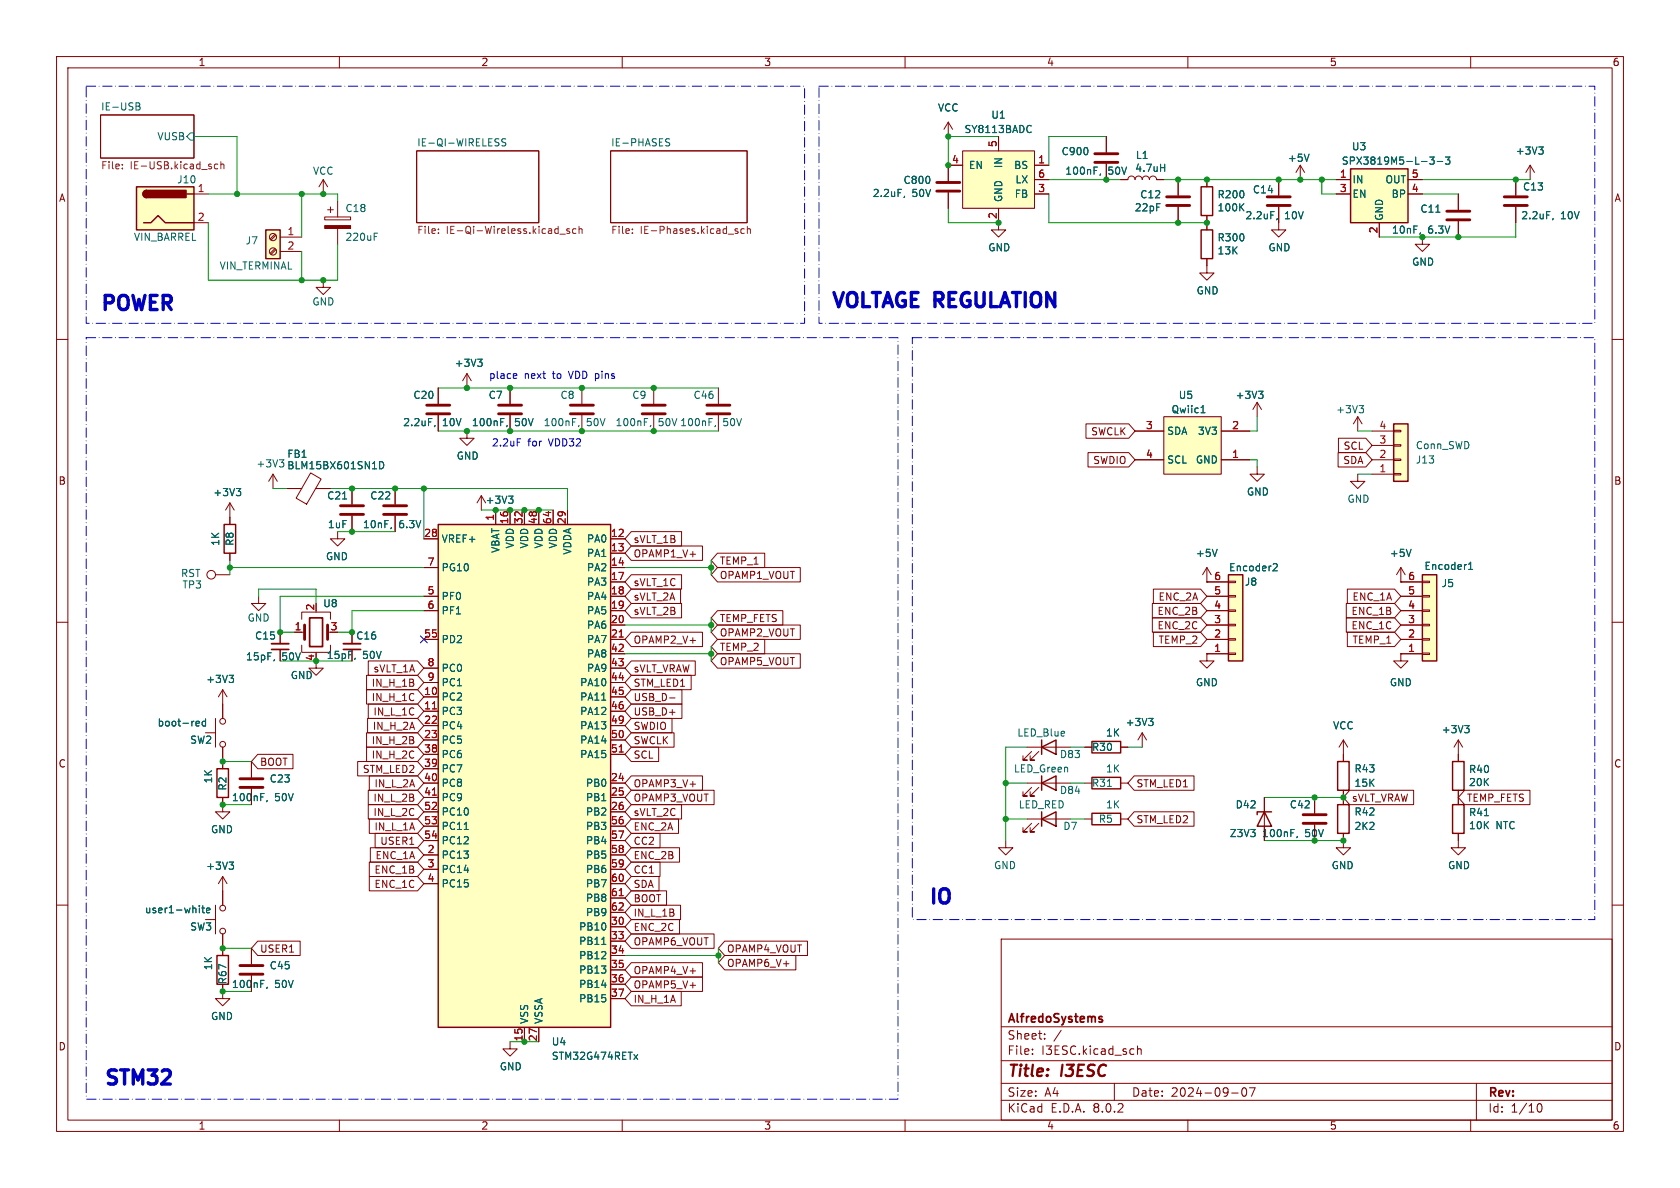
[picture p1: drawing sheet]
<svg xmlns="http://www.w3.org/2000/svg" width="297mm" height="210mm" viewBox="0 0 297 210" stroke-linecap="round" stroke-linejoin="round" font-family="sans-serif">
<g fill="none" stroke="#840000" stroke-width=".18">
<path d="M10 10h277v190h-277zM12 12h273v186h-273zM60 10v2M110 10v2M160 10v2M210 10v2M260 10v2M17.8 20.3h16.5v7.6h-16.5zM73.7 26.7h21.5v12.7h-21.5zM107.9 26.7h24.2v12.7h-24.2zM167.6 29.2v2.8M167.6 34v2.8"/>
<path d="M176.5 39.4v1.2h1.3l-1.3 1.3-1.2-1.3h1.2M195.6 24.1v2.8M195.6 29v2.8M198.1 31.8h1.3a.64 .64 0 0 1 .6-.7 .64 .64 0 0 1 .7 .7 .64 .64 0 0 1 .6-.7 .64 .64 0 0 1 .6 .7 .64 .64 0 0 1 .7-.7 .64 .64 0 0 1 .6 .7 .64 .64 0 0 1 .6-.7 .64 .64 0 0 1 .7 .7h1.2M213.4 31.8v1.2M213.4 38.1v2.5M226.1 36.6v4h1.2l-1.2 1.3-1.3-1.3h1.3M226.1 31.8v2.7M257.8 34.3v2.8M257.8 39.1v2.8M10 60h2M213.4 45.7v2.6h1.2l-1.2 1.2-1.3-1.2h1.3"/>
<path d="M251.5 41.9v1.3h1.2l-1.2 1.3-1.3-1.3h1.3M285 60h2M77.5 68.6v2.8M77.5 73.4v2.8M82.5 76.2v1.3h1.3l-1.3 1.2-1.2-1.2h1.2M90.2 68.6v2.8M90.2 73.4v2.8M102.9 68.6v2.8M102.9 73.4v2.8M115.6 68.6v2.8M115.6 73.4v2.8M127 68.6v2.8"/>
<path d="M127 73.4v2.8M40.6 88.9v3.8M40.6 97.8v1.3M40.6 88.9l.8 1.3M40.6 88.9l-.7 1.3M48.3 83.8l.7 1.3M48.3 83.8v2.6M48.3 83.8l-.8 1.3M50.8 86.4h2.5M54.9 83.6l1.9 1.1-2.6 4.4-1.9-1zM55.8 86.4h2.6M59.7 94v1.3h-1.3l1.3 1.2 1.3-1.2h-1.3"/>
<path d="M62.2 86.4v2.8M62.2 91.2v2.8M69.8 86.4v2.8M69.8 91.2v2.8M85.1 87.6l-.8 1.3M85.1 87.6v2.6M85.1 87.6l.8 1.3M10 110h2M38.1 101.6h2.5M45.7 105.4v1.3h-1.3l1.3 1.3 1.3-1.3h-1.3M49.5 111.8v2M49.5 114.8v2"/>
<path d="M52.1 111.8h1.7M53.3 114v1.3h5.1v-1.3M53.3 109.5v-1.3h5.1v1.3M55.9 116.8v1.3h1.2l-1.2 1.3-1.3-1.3h1.3M55.9 115.3v.3M62.2 111.8v2M285 110h2M39.4 121.9l.7 1.3M39.4 121.9v2.6M39.4 121.9l-.8 1.3M44.4 134.6v2.8M44.4 139.4v2.8"/>
<path d="M10 160h2M177.8 148.6v1.3h-1.3l1.3 1.2 1.3-1.2h-1.3M285 160h2M177 166h108v32h-108zM60 198v2M110 198v2M160 198v2M177 194.5h108M177 191.5h108M177 187.5h108M177 181.5h108M182.5 186.3v.1"/>
<path d="M182.5 185.5v.1M184.7 183.6v.1M184.7 182.8v.1M187.6 182.1l-1.3 2M197 191.5v3M201.1 184.9v1.5M201.1 185.5l.2-.1 .4 .1v.9M210 198v2M217.7 193.2h1.2M219.7 192.4l.2-.1a.81 .81 0 0 1 .6 .6 .81 .81 0 0 1-.3 .8l-.2 .1a.81 .81 0 0 1-.3-1.4zM220.9 192.3h1l-.7 1.5M260 198v2"/>
<path d="M261 191.5v6.5M271.7 195.7l.2-.5 .2-.1a.8 .8 0 0 1 .5 .7 .8 .8 0 0 1-.5 .8l-.2-.1-.2-.5"/>
<circle cx="37.3" cy="101.6" r=".76"/>
</g>
<path d="M48 114.8h3.1M54.7 109.2h2.3v5.1h-2.3zM60.7 114.8h3.1M194.5 179.7l.3 .1M194.5 180.2l.3 .1 .1 .2-.2 .2h-.3" fill="none" stroke="#840000" stroke-width=".3"/>
<g fill="none" stroke="#006464" stroke-width=".18">
<path d="M24 18.2l.7 .1v.2l-.2 .3M24 18.8h.5M24.5 18.8l.3 .2-.1 .3-.7 .1M33.7 23.5h.6v1.3h-.6l-.7-.7zM88 25.2l.2 .2-.2 .4M88 24.5l.2 .1M89.4 24.6l-.5-.1-.1 .1v.4l.5 .3 .1 .3-.2 .2-.5-.1M117.9 25.1l.4 .2 .1 .3-.3 .2h-.3M117.9 24.5l.5 .1M159.9 34.7l-.1 .2M194.6 30.7l-.2 .3M205.2 29.6h.7"/>
<path d="M205.9 29v1.3M219.4 36.6l.5 .7M219.9 36l-.7 .7M225.8 38.6l-.1 .3M253.8 37.5h.8M251.1 41.2l-.1 .2M76.9 75.2l-.1 .2M89.7 75.2l-.2 .2M102.4 75.2l-.2 .2M115.1 75.2l-.2 .2M126.5 75.2l-.1 .2M41.8 86.4h.8l-.5 .4"/>
<path d="M42.3 86.8l.3 .3v.3l-.3 .2M49.4 81.3h.8l-.4 .5M49.9 81.8l.3 .2v.3l-.3 .2M60.6 88.2h.7M67.1 81.6a.64 .64 0 0 1 .7 .6 .64 .64 0 0 1-.7 .7zM69.2 93.2l-.1 .3M89.9 87.7h.8l-.4 .5M90.4 88.2l.3 .2v.3l-.3 .3M40.5 119.4h.8l-.4 .5M41 119.9l.3 .2v.3l-.3 .2M48.5 116.6l-.1 .2M62.8 116.3l-.1 .3"/>
<path d="M47.2 141.5l-.1 .2"/>
</g>
<g fill="none" stroke="#725600" stroke-width=".18">
<path d="M21.6 29.7v.1M21.6 29.1v.1M38.5 29.1l-.4-.1-.2 .2 .1 .6h.5M39 29.1l.2-.1 .3 .1 .1 .7M39 28.6v1.2M77.5 41.2v.1M77.5 40.5v.1M99 41.4h.9M100.7 40.5l-.3-.1-.2 .2v.2l.5 .1v.3h-.5M101.8 40.5l-.3-.1-.3 .3 .1 .5h.5M102.4 40.6l.1-.2 .3 .1 .1 .8M102.4 40v1.3"/>
<path d="M111.8 41.2v.1M111.8 40.5v.1M130.1 40.9h.3l.1 .2-.2 .2h-.2M130.1 40.4l.3 .1M131.6 40.5l-.4-.1-.2 .3 .1 .5h.5M132.1 40.6l.2-.2 .3 .1 .1 .8M132.1 40v1.3"/>
</g>
<g fill="none" stroke="#840000" stroke-width=".51">
<path d="M165.6 32.3h4.1M165.6 33.8h4.1M193.5 27.2h4.1M193.5 28.7h4.1M224 34.8h4.1M224 36.3h4.1M255.8 37.3h4M255.8 38.9h4M75.4 73.2h4.1M75.4 71.6h4.1M88.1 73.2h4.1M88.1 71.6h4.1"/>
<path d="M100.8 73.2h4.1M100.8 71.6h4.1M113.5 73.2h4.1M113.5 71.6h4.1M125 73.2h4M125 71.6h4M60.2 90.9h4.1M60.2 89.4h4.1M67.8 90.9h4.1M67.8 89.4h4.1M53.8 110.5v2.5M57.9 110.5v2.5"/>
<path d="M42.4 139.2h4.1M42.4 137.7h4.1"/>
</g>
<path d="M212.3 33h2.1v5.1h-2.1zM212.3 40.6h2.1v5.1h-2.1zM39.6 92.7h2.1v5.1h-2.1z" fill="none" stroke="#840000" stroke-width=".25"/>
<path d="M48 113.8h3.1M60.7 113.8h3.1" fill="none" stroke="#840000" stroke-width=".33"/>
<path d="M251.5 101.6h2.5v15.2h-2.5z" fill="#ffffc2"/>
<g fill="none" stroke="#840000" stroke-width=".18">
<path d="M240 83.8v1.3h1.3l-1.3 1.3-1.2-1.3h1.2M247.6 102.9h.1M247.6 115.6h3.9M247.6 113h3.9M247.6 110.5h3.9M247.6 108h3.9M247.6 105.4h3.9M247.6 102.9h3.9M247.6 100.3l-.7 1.3M247.6 100.3v2.6M247.6 100.3l.8 1.3M251.5 102.7h1.2v.3h-1.2z"/>
<path d="M251.5 105.3h1.2v.2h-1.2zM251.5 107.8h1.2v.3h-1.2zM251.5 110.4h1.2v.2h-1.2zM251.5 112.9h1.2v.3h-1.2zM251.5 115.4h1.2v.3h-1.2z"/>
</g>
<path d="M251.5 101.6h2.5v15.2h-2.5z" fill="none" stroke="#840000" stroke-width=".25"/>
<path d="M249.5 97.1l-.5 1.3M259.6 99.7l.4-.3v1.3M259.6 100.7h.8" fill="none" stroke="#006464" stroke-width=".18"/>
<path d="M246.4 74.9h2.5v10.2h-2.5z" fill="#ffffc2"/>
<g fill="none" stroke="#840000" stroke-width=".18">
<path d="M222.2 71.1l-.7 1.3M222.2 71.1v2.6M222.2 71.1l.8 1.3M240 73.7l-.7 1.2M240 73.7v2.5M240 73.7l.8 1.2M242.6 78.7h3.8M242.6 76.2h3.8M246.4 76.1h1.2v.2h-1.2zM246.4 78.6h1.2v.3h-1.2zM222.2 82.6v1.2h1.3l-1.3 1.3-1.2-1.3h1.2M242.6 83.8h3.8"/>
<path d="M242.6 81.3h3.8M246.4 81.2h1.2v.2h-1.2zM246.4 83.7h1.2v.2h-1.2zM213.4 102.9h.1M213.4 100.3l-.8 1.3M213.4 100.3v2.6M213.4 100.3l.7 1.3"/>
</g>
<path d="M246.4 74.9h2.5v10.2h-2.5z" fill="none" stroke="#840000" stroke-width=".25"/>
<path d="M222.5 69.2h.8l-.4 .4M223 69.6l.3 .3v.3l-.3 .2M240.3 71.7h.8l-.5 .5M240.8 72.2l.3 .2v.3l-.3 .3M215.2 97.1l-.4 1.3" fill="none" stroke="#006464" stroke-width=".18"/>
<path d="M217.2 101.6h2.5v15.2h-2.5z" fill="#ffffc2"/>
<g fill="none" stroke="#840000" stroke-width=".18">
<path d="M208.3 31.8v2.7M208.3 36.6v2.8M213.4 115.6h3.8M213.4 113h3.8M213.4 110.5h3.8M213.4 108h3.8M213.4 105.4h3.8M213.4 102.9h3.8M217.2 102.7h1.2v.3h-1.2zM217.2 105.3h1.2v.2h-1.2zM217.2 107.8h1.2v.3h-1.2zM217.2 110.4h1.2v.2h-1.2z"/>
<path d="M217.2 112.9h1.2v.3h-1.2zM217.2 115.4h1.2v.3h-1.2z"/>
</g>
<path d="M217.2 101.6h2.5v15.2h-2.5z" fill="none" stroke="#840000" stroke-width=".25"/>
<path d="M225.3 99.6l.4 .1 .1 .3-.8 .9h.8" fill="none" stroke="#006464" stroke-width=".18"/>
<path d="M206.2 34.8h4.1M206.2 36.3h4.1" fill="none" stroke="#840000" stroke-width=".51"/>
<path d="M170.2 26.7h12.7v10.1h-12.7z" fill="#ffffc2"/>
<g fill="none" stroke="#840000" stroke-width=".18">
<path d="M167.6 29.2h2.6M167.6 21.6l-.7 1.3M167.6 21.6v2.5M167.6 21.6l.8 1.3M170.2 26.7h12.7v10.1h-12.7zM176.5 24.1v2.6M176.5 36.8v2.6M182.9 29.2h2.5M182.9 34.3h2.5M182.9 31.8h2.5M229.9 29.2l-.8 1.3M229.9 29.2v2.6"/>
<path d="M229.9 29.2l.7 1.3M268 31.8v2.7M268 36.6v2.8"/>
</g>
<path d="M182.1 22.2l.2 .1M182.3 23.3l-.2 .1M231.4 27.2l-.4 1.3M274.6 38.6l-.2 .3" fill="none" stroke="#006464" stroke-width=".18"/>
<path d="M265.9 34.8h4.1M265.9 36.3h4.1" fill="none" stroke="#840000" stroke-width=".51"/>
<path d="M238.8 29.8h10.1v9.6h-10.1z" fill="#ffffc2"/>
<g fill="none" stroke="#840000" stroke-width=".25">
<path d="M238.8 29.8h10.1v9.6h-10.1zM184.1 138.4l2.6-1.2v2.5zM184.1 132.1l2.6-1.3v2.6zM184.1 130.8v2.6M184.1 137.2v2.5M193 137.4h5.1v2h-5.1zM193 131.1h5.1v2h-5.1zM256.8 134.6h2v5.1h-2zM193 143.8h5.1v2h-5.1zM223.5 143.5l1.3 2.6h-2.6zM224.8 143.5h-2.6v.5M236.5 142.2h2v5.1h-2z"/>
<path d="M256.8 142.2h2v5.1h-2z"/>
</g>
<g fill="none" stroke="#840000" stroke-width=".18">
<path d="M236.2 31.8h2.6M236.2 34.3h2.6M243.8 39.4v2.5M248.9 31.8h2.6M248.9 34.3h2.6M270.5 29.2l-.8 1.3M270.5 29.2v2.6M270.5 29.2l.8 1.3M181.6 138.4h7.6M181.6 132.1h7.6M182.4 139.2l-1.6 1.5h.8h-.8v-.7M182.4 132.8l-1.6 1.6h.8h-.8v-.8"/>
<path d="M183.6 139.2l-1.5 1.5h.8h-.8v-.7M183.6 132.8l-1.5 1.6h.8h-.8v-.8M191.8 138.4h1.2M191.8 132.1h1.2M198.1 138.4h1.3M198.1 132.1h1.3M257.8 133.4v1.2M257.8 139.7v2.5M191.8 144.8h1.2M198.1 144.8h1.3M223.5 141v7.6M232.4 141v2.8"/>
<path d="M232.4 145.8v2.8M237.5 141v1.2M237.5 147.3v1.3M257.8 147.3v1.3"/>
</g>
<path d="M252.8 27.8h.7l-.4 .4 .4 .2v.5l-.2 .1-.5-.1M254.1 28.5h1M255.5 27.8h.8l-.4 .4 .4 .2v.5l-.2 .1-.6-.1M272 26h.8l-.4 .5M272.6 26.5l.2 .2v.3l-.2 .2M195.8 139h.7M229.4 147.8l-.2 .3M262.4 144.2h.7" fill="none" stroke="#006464" stroke-width=".18"/>
<path d="M230.4 145.5h4M230.4 144h4" fill="none" stroke="#840000" stroke-width=".51"/>
<path d="M205.7 73.7h10.2v10.1h-10.2z" fill="#ffffc2"/>
<path d="M200.7 76.2h5M205.7 73.7h10.2v10.1h-10.2zM215.9 76.2h5.1M200.7 81.3h5M215.9 81.3h5.1" fill="none" stroke="#840000" stroke-width=".18"/>
<path d="M212.3 73h.7M212.6 71.9l.1-.2v1.3" fill="none" stroke="#006464" stroke-width=".18"/>
<path d="M24.1 33h10.2v7.6h-10.2z" fill="#ffffc2"/>
<path d="M24.1 33h10.2v7.6h-10.2zM25.4 39.4h1.3l1.2-1.3 1.3 1.3h5.1M25.9 33.7a.64 .64 0 0 0-.6 .6 .64 .64 0 0 0 .6 .6M33 34.3h1.3" fill="none" stroke="#840000" stroke-width=".25"/>
<g fill="#840000" stroke="#840000" stroke-width=".25">
<path d="M25.5 33.8l.4-.1v1.2a.63 .63 0 0 1-.6-.4 .63 .63 0 0 1 .2-.7z"/>
<path d="M25.9 33.7h7v1.2h-7z"/>
</g>
<path d="M34.3 34.3h2.5M34.3 39.4h2.5M213.4 115.6v1.2h1.2l-1.2 1.3-1.3-1.3h1.3M213.4 115.6h.1" fill="none" stroke="#840000" stroke-width=".18"/>
<path d="M47 40.6h2.5v5.1h-2.5z" fill="#ffffc2"/>
<path d="M47 40.6h2.5v5.1h-2.5zM184.1 144.8l2.6-1.3v2.6zM184.1 143.5v2.6M38.4 168.9h2v5.1h-2z" fill="none" stroke="#840000" stroke-width=".25"/>
<g fill="none" stroke="#840000" stroke-width=".18">
<path d="M57.1 31.8l-.7 1.2M57.1 31.8v2.5M57.1 31.8l.8 1.2M57.4 38.4h4.6v.5h-4.6zM57.9 37.1h1M58.4 36.6v1M59.7 35.6v2.8M48.6 43.9l-.8 .9M48.6 41.4l-.8 .8M48.8 44.1l-.9 .9M48.8 41.6l-.9 .8M49.5 41.9h3.8"/>
<path d="M49.5 44.5h3.8M57.1 49.5v1.3h-1.2l1.2 1.3 1.3-1.3h-1.3M59.7 40.4v2.8M247.6 115.6v1.2h1.3l-1.3 1.3-1.2-1.3h1.2M247.6 115.6h.1M36.3 129.5h1.8M38.1 127v5.1M39.4 124.5v2.5M39.4 132.1v2.5M201.9 129.5l.8 1.3M201.9 129.5v2.6M201.9 129.5l-.7 1.3"/>
<path d="M237.5 130.8l-.8 1.3M237.5 130.8v2.6M237.5 130.8l.8 1.3M257.8 130.8l.8 1.3M257.8 130.8v2.6M257.8 130.8l-.8 1.3M181.6 144.8h7.6M182.4 145.5l-1.6 1.6h.8h-.8v-.8M183.6 145.5l-1.5 1.6h.8h-.8v-.8M237.5 148.6v1.3h-1.3l1.3 1.2 1.3-1.2h-1.3M257.8 148.6v1.3h1.3l-1.3 1.2-1.3-1.2h1.3M39.4 174v2.5h-1.3l1.3 1.3 1.2-1.3h-1.2"/>
<path d="M39.4 167.6v1.3M44.4 167.6v2.8M44.4 172.5v2.8M90.2 184.2v1.2h1.2l-1.2 1.3-1.3-1.3h1.3"/>
<circle cx="48.3" cy="41.9" r=".63"/>
<circle cx="48.3" cy="44.4" r=".63"/>
<circle cx="39.4" cy="127.5" r=".51"/>
<circle cx="39.4" cy="131.6" r=".51"/>
</g>
<path d="M57.4 39.9h4.6v.5h-4.6z" fill="#840000" stroke="#840000" stroke-width=".18"/>
<path d="M66.2 41.8h.4M66.2 41.2h.6M34.8 127.5l.4 .1 .1 .2-.7 .1M35.2 128.3h-.4M36.3 127.6l-.3-.1-.3 .2 .2 .6h.4M36.3 127.1v1.2M203.1 127h.7l-.4 .5M203.6 127.5l.2 .2v.3l-.2 .3M258.9 128.3h.8l-.4 .4M259.5 128.7l.2 .3v.3l-.2 .2M47.2 174.5l-.1 .3" fill="none" stroke="#006464" stroke-width=".18"/>
<path d="M42.4 172.2h4.1M42.4 170.7h4.1" fill="none" stroke="#840000" stroke-width=".51"/>
<path d="M77.5 92.7h30.4v88.9h-30.4z" fill="#ffffc2"/>
<path d="M77.5 92.7h30.4v88.9h-30.4zM38.4 135.9h2v5.1h-2zM236.5 134.6h2v5.1h-2z" fill="none" stroke="#840000" stroke-width=".25"/>
<g fill="none" stroke="#840000" stroke-width=".18">
<path d="M167.6 34v2.8M170.2 29.2h-2.6v2.8M176.5 24.1v2.6M176.5 36.8v2.6M182.9 31.8h2.5M182.9 29.2h2.5M182.9 34.3h2.5M195.6 24.1v2.8M195.6 29v2.8M198.1 31.8h1.3M204.5 31.8h1.2M208.3 31.8v2.7"/>
<path d="M208.3 36.6v2.8M213.4 31.8v1.2M213.4 38.1v2.5M226.1 31.8v2.7M226.1 36.6v2.8M236.2 31.8h2.6M236.2 34.3h2.6M243.8 39.4v2.5M248.9 31.8h2.6M248.9 34.3h2.6M257.8 34.3v2.8M257.8 39.1v2.8"/>
<path d="M268 31.8v2.7M268 36.6v2.8M213.4 45.7v1.3M77.5 68.6v2.8M77.5 73.4v2.8M82.5 66l-.7 1.3M82.5 66v2.6M82.5 66l.8 1.3M90.2 68.6v2.8M90.2 73.4v2.8M192 74.9h7.5l1.2 1.3-1.2 1.3h-7.5zM200.7 76.2h5"/>
<path d="M215.9 76.2h5.1M236.6 77.5h4.9l1.1 1.2-1.1 1.3h-4.9zM40.6 91.4v1.3M40.6 97.8v1.3M50.8 86.4h2.5M55.9 86.4h2.5M62.2 86.4v2.8M62.2 91.2v2.8M69.8 86.4v2.8M69.8 91.2v2.8M74.9 95.3h2.6M87.6 90.2v2.5"/>
<path d="M90.2 90.2v2.5M92.7 90.2v2.5M95.2 90.2v2.5M97.8 90.2v2.5M100.3 90.2v2.5M107.9 95.3h2.6M107.9 97.8h2.6M111.6 96.5h12.6v2.6h-12.6l-1.1-1.3zM111.6 94h8.9v2.5h-8.9l-1.1-1.2zM126.8 97.8h8.4v2.5h-8.4l-1.1-1.2zM192.3 80h7.2l1.2 1.3-1.2 1.3h-7.2zM200.7 81.3h5"/>
<path d="M215.9 81.3h5.1M236.6 80h4.9l1.1 1.3-1.1 1.3h-4.9zM49.5 111.8v2M49.5 114.8v2M52.1 111.8h1.2M62.2 111.8v2M64.8 119.4h9l1.1 1.3-1.1 1.2h-9zM65.1 116.8h8.7l1.1 1.3-1.1 1.3h-8.7zM74.9 100.3h2.6M74.9 105.4h2.6M74.9 108h2.6M74.9 113h2.6"/>
<path d="M74.9 118.1h2.6M107.9 100.3h2.6M107.9 102.9h2.6M107.9 105.4h2.6M107.9 108h2.6M107.9 110.5h2.6M107.9 113h2.6M107.9 115.6h2.6M107.9 118.1h2.6M111.6 104.1h8.7v2.6h-8.7l-1.1-1.3zM111.6 119.4h10.6v2.5h-10.6l-1.1-1.2zM111.6 116.8h11.3v2.6h-11.3l-1.1-1.3z"/>
<path d="M111.6 111.8h12.6v2.5h-12.6l-1.1-1.3zM111.6 106.7h8.9v2.5h-8.9l-1.1-1.2zM111.6 101.6h8.9v2.5h-8.9l-1.1-1.2zM126.8 107.9h11.6v2.6h-11.6l-1.1-1.3zM126.8 110.5h14.7v2.5h-14.7l-1.1-1.2zM126.8 113h8.4v2.6h-8.4l-1.1-1.3zM126.8 100.3h14.7v2.6h-14.7l-1.1-1.3zM126.8 115.6h14.7v2.5h-14.7l-1.1-1.3zM203.7 106.7h8.5l1.2 1.3-1.2 1.2h-8.5zM203.7 109.2h8.5l1.2 1.3-1.2 1.3h-8.5zM203.9 104.1h8.3l1.2 1.3-1.2 1.3h-8.3zM203.9 111.8h8.3l1.2 1.2-1.2 1.3h-8.3z"/>
<path d="M213.4 102.9h.1M213.4 115.6h.1M213.4 102.9h3.8M213.4 105.4h3.8M213.4 108h3.8M213.4 110.5h3.8M213.4 113h3.8M213.4 115.6h3.8M238 109.2h8.5l1.1 1.3-1.1 1.3h-8.5zM238 106.7h8.5l1.1 1.3-1.1 1.2h-8.5zM238.2 104.1h8.3l1.1 1.3-1.1 1.3h-8.3zM238.2 111.8h8.3l1.1 1.2-1.1 1.3h-8.3z"/>
<path d="M247.6 102.9h.1M247.6 115.6h.1M247.6 102.9h3.9M247.6 105.4h3.9M247.6 108h3.9M247.6 110.5h3.9M247.6 113h3.9M247.6 115.6h3.9M39.4 124.5v2.5M39.4 132.1v3.8M44.4 134.6v2.8M44.4 139.4v2.8"/>
<path d="M45.6 133.3h6.2v2.6h-6.2l-1.2-1.3zM63.2 134.6h10.6l1.1 1.3-1.1 1.3h-10.6zM64.8 132.1h9l1.1 1.3-1.1 1.2h-9zM64.8 129.5h9l1.1 1.3-1.1 1.3h-9zM64.8 121.9h9l1.1 1.3-1.1 1.3h-9zM65 127h8.8l1.1 1.3-1.1 1.2h-8.8zM65.1 139.7h8.7l1.1 1.3-1.1 1.2h-8.7zM65.1 124.5h8.7l1.1 1.2-1.1 1.3h-8.7zM65.3 137.2h8.5l1.1 1.2-1.1 1.3h-8.5zM74.9 123.2h2.6M74.9 125.7h2.6M74.9 128.3h2.6"/>
<path d="M74.9 130.8h2.6M74.9 138.4h2.6M74.9 133.4h2.6M74.9 135.9h2.6M74.9 120.7h2.6M107.9 123.2h2.6M107.9 125.7h2.6M107.9 128.3h2.6M107.9 130.8h2.6M107.9 138.4h2.6M107.9 133.4h2.6M107.9 120.7h2.6"/>
<path d="M111.6 137.2h12.6v2.5h-12.6l-1.1-1.3zM111.6 139.7h14.6v2.5h-14.6l-1.1-1.2zM111.6 129.5h7.6v2.6h-7.6l-1.1-1.3zM111.6 127h7.2v2.5h-7.2l-1.1-1.2zM111.6 121.9h9v2.6h-9l-1.1-1.3zM111.6 124.5h9v2.5h-9l-1.1-1.3zM111.6 132.1h4.8v2.5h-4.8l-1.1-1.2zM118.4 123.4h.9M191.8 132.1h1.2M198.1 132.1h1.3M200.5 137.2h10.6v2.5h-10.6l-1.1-1.3zM237.5 133.4v1.2"/>
<path d="M237.5 139.7v2.5M238.6 139.7h11.3v2.5h-11.3l-1.1-1.2zM257.8 133.4v1.2M257.8 139.7v2.5M258.9 139.7h11.6v2.5h-11.6l-1.1-1.2zM39.4 141v2.5h-1.3l1.3 1.3 1.2-1.3h-1.2M39.4 154.9v5.1M39.4 154.9l.7 1.3M39.4 154.9l-.8 1.3M65.1 142.2h8.7l1.1 1.3-1.1 1.3h-8.7zM65.3 144.8h8.5l1.1 1.3-1.1 1.2h-8.5zM65.3 154.9h8.5l1.1 1.3-1.1 1.3h-8.5z"/>
<path d="M65.3 152.4h8.5l1.1 1.3-1.1 1.2h-8.5zM65.5 149.9h8.3l1.1 1.2-1.1 1.3h-8.3zM66.3 147.3h7.5l1.1 1.3-1.1 1.3h-7.5zM74.9 151.1h2.6M74.9 141h2.6M74.9 143.5h2.6M74.9 153.7h2.6M74.9 156.2h2.6M74.9 146.1h2.6M74.9 148.6h2.6M107.9 151.1h2.6M107.9 141h2.6"/>
<path d="M107.9 143.5h2.6M107.9 153.7h2.6M107.9 156.2h2.6M107.9 146.1h2.6M107.9 148.6h2.6M107.9 158.8h2.6M111.6 142.2h8.9v2.6h-8.9l-1.1-1.3zM111.6 149.9h8.5v2.5h-8.5l-1.1-1.3zM111.6 144.8h8.4v2.5h-8.4l-1.1-1.2zM111.6 147.3h5.1v2.6h-5.1l-1.1-1.3zM111.6 157.5h6.2v2.5h-6.2l-1.1-1.2zM111.6 152.4h5.1v2.5h-5.1l-1.1-1.2z"/>
<path d="M111.6 154.9h4.9v2.6h-4.9l-1.1-1.3zM200.5 143.5h10.6v2.6h-10.6l-1.1-1.3zM223.5 141v2.5M223.5 146.1v2.5M232.4 141v2.8M232.4 145.8v2.8M237.5 147.3v1.3M257.8 147.3v1.3M36.3 162.6h1.8M38.1 160v5.1M39.4 165.1v3.8M39.4 174v1.3"/>
<path d="M44.4 167.6v2.8M44.4 172.5v2.8M45.6 166.4h7.5v2.5h-7.5l-1.2-1.3zM107.9 163.8h2.6M107.9 166.4h2.6M107.9 168.9h2.6M107.9 171.5h2.6M107.9 174h2.6M107.9 176.5h2.6M107.9 161.3h2.6M111.6 160h8.7v2.6h-8.7l-1.1-1.3zM111.6 170.2h12.6v2.5h-12.6l-1.1-1.2z"/>
<path d="M111.6 175.3h8.8v2.5h-8.8l-1.1-1.3zM111.6 172.7h12.6v2.6h-12.6l-1.1-1.3zM111.6 165.1h14.6v2.5h-14.6l-1.1-1.2zM111.6 162.6h8.5v2.5h-8.5l-1.1-1.3zM128.1 166.4h14.7v2.5h-14.7l-1.1-1.3zM128.1 168.9h12.6v2.6h-12.6l-1.1-1.3zM92.7 181.6v2.6M95.2 181.6v2.6"/>
<circle cx="39.4" cy="164.6" r=".51"/>
<circle cx="39.4" cy="160.5" r=".51"/>
</g>
<path d="M109.5 112.6h.7M76.4 125.3h.8M109.5 132.9h.7M76.4 140.6h.8M109.5 158.3h.7" fill="none" stroke="#a90000" stroke-width=".18"/>
<g fill="none" stroke="#006464" stroke-width=".18">
<path d="M159.9 34.7l-.1 .2M182.1 22.2l.2 .1M182.3 23.3l-.2 .1M194.6 30.7l-.2 .3M205.2 29.6h.7M205.9 29v1.3M219.4 36.6l.5 .7M219.9 36l-.7 .7M225.8 38.6l-.1 .3M231.4 27.2l-.4 1.3M252.8 27.8h.7l-.4 .4 .4 .2v.5l-.2 .1-.5-.1M253.8 37.5h.8"/>
<path d="M254.1 28.5h1M255.5 27.8h.8l-.4 .4 .4 .2v.5l-.2 .1-.6-.1M272 26h.8l-.4 .5M272.6 26.5l.2 .2v.3l-.2 .2M274.6 38.6l-.2 .3M251.1 41.2l-.1 .2M76.9 75.2l-.1 .2M84.4 63.5h.8l-.4 .5M85 64l.2 .2v.3l-.2 .3M89.7 75.2l-.2 .2M212.3 73h.7M212.6 71.9l.1-.2v1.3"/>
<path d="M222.5 69.2h.8l-.4 .4M223 69.6l.3 .3v.3l-.3 .2M41.8 86.4h.8l-.5 .4M42.3 86.8l.3 .3v.3l-.3 .2M60.6 88.2h.7M67.1 81.6a.64 .64 0 0 1 .7 .6 .64 .64 0 0 1-.7 .7zM69.2 93.2l-.1 .3M89.9 87.7h.8l-.4 .5M90.4 88.2l.3 .2v.3l-.3 .3M215.2 97.1l-.4 1.3M225.3 99.6l.4 .1 .1 .3-.8 .9h.8M249.5 97.1l-.5 1.3"/>
<path d="M259.6 99.7l.4-.3v1.3M40.5 119.4h.8l-.4 .5M41 119.9l.3 .2v.3l-.3 .2M48.5 116.6l-.1 .2M62.8 116.3l-.1 .3M259.6 100.7h.8M34.8 127.5l.4 .1 .1 .2-.7 .1M35.2 128.3h-.4M36.3 127.6l-.3-.1-.3 .2 .2 .6h.4M36.3 127.1v1.2M106.4 123.8h.7M203.1 127h.7l-.4 .5"/>
<path d="M203.6 127.5l.2 .2v.3l-.2 .3M258.9 128.3h.8l-.4 .4M259.5 128.7l.2 .3v.3l-.2 .2M40.5 152.4h.8l-.4 .5M41 152.9l.3 .2v.3l-.3 .3M47.2 141.5l-.1 .2M82.1 146.6h.7M229.4 147.8l-.2 .3M262.4 144.2h.7M35.2 160.1v.1M35.2 160.5v.9M35.7 160.5h.5"/>
<path d="M35.9 160.1v1.1l.3 .2M36.5 160.9l.6-.1v-.2l-.4-.1-.2 .2 .1 .6h.5M47.2 174.5l-.1 .3M106.4 166.9h.7M112.1 186.4l.6 .9M112.7 186.4l-.6 .9"/>
</g>
<path d="M90.9 66l.4 .1 .1 .3-.6 .1M91.3 66.8l-.4 .1M91.4 77.6h.6" fill="none" stroke="#0000c2" stroke-width=".18"/>
<path d="M15.2 15.2h127v42h-127zM144.8 15.2h137.1v42h-137.1zM15.2 59.7h143.5v134.6h-143.5zM161.3 59.7h120.6v102.9h-120.6z" fill="none" stroke="#0000c2" stroke-width=".18" stroke-dasharray="1.7 .6 0 .6"/>
<g fill="none" stroke="#009600" stroke-width=".18">
<path d="M34.3 24.1h7.6v10.2M36.8 34.3h22.9v1.3M36.8 39.4v10.1h22.9v-6.3M53.3 34.3v7.6M167.6 36.8v2.6h8.9M176.5 24.1h-8.9v5.1M185.4 34.3v5.1h28M185.4 31.8h12.7M195.6 24.1h-10.2v5.1M205.7 31.8h30.5M233.7 31.8v2.5h2.5M251.5 31.8h19"/>
<path d="M251.5 34.3h6.3M268 39.4v2.5h-24.2M53.3 44.5v5M77.5 76.2h49.5M77.5 68.6h49.5M222.2 73.7v2.5h-1.2M240 76.2h2.6M40.6 99.1v2.5M48.3 86.4h2.5M58.4 86.4h41.9v3.8M59.7 94h10.1M74.9 86.4v8.9"/>
<path d="M85.1 90.2h12.7M125.7 99.1v2.5M221 81.3h1.2v1.3M240 83.8h2.6M40.6 100.3h34.3M45.7 105.4v-1.3h10.2v2.6M49.5 116.8h12.7M74.9 105.4h-25.4v6.4h2.6M74.9 108h-12.7v3.8h-2.5M110.5 100.3h15.2M110.5 110.5h15.2M110.5 115.6h15.2"/>
<path d="M125.7 109.2v2.6M125.7 114.3v2.5M39.4 134.6h5M177.8 138.4h3.8M181.6 132.1h-3.8v16.5M189.2 138.4h2.6M189.2 132.1h2.6M199.4 132.1h2.5M39.4 142.2h5M177.8 144.8h3.8M189.2 144.8h2.6M223.5 141h14"/>
<path d="M223.5 148.6h14M39.4 167.6h5M39.4 175.3h5M110.5 168.9h16.5M127 167.6v2.6M90.2 184.2h5"/>
</g>
<path d="M74.3 112.4l1.2 1.2M75.5 112.4l-1.2 1.2" fill="none" stroke="#000084" stroke-width=".18"/>
<g fill="#009600" stroke="#009600" stroke-width=".18">
<circle cx="82.5" cy="68.6" r=".46"/>
<circle cx="90.2" cy="76.2" r=".46"/>
<circle cx="90.2" cy="90.2" r=".46"/>
<circle cx="90.2" cy="68.6" r=".46"/>
<circle cx="102.9" cy="68.6" r=".46"/>
<circle cx="62.2" cy="94" r=".46"/>
<circle cx="82.5" cy="76.2" r=".46"/>
<circle cx="39.4" cy="134.6" r=".46"/>
<circle cx="39.4" cy="142.2" r=".46"/>
<circle cx="49.5" cy="111.8" r=".46"/>
<circle cx="55.9" cy="116.8" r=".46"/>
<circle cx="62.2" cy="111.8" r=".46"/>
<circle cx="39.4" cy="167.6" r=".46"/>
<circle cx="39.4" cy="175.3" r=".46"/>
<circle cx="102.9" cy="76.2" r=".46"/>
<circle cx="92.7" cy="90.2" r=".46"/>
<circle cx="125.7" cy="100.3" r=".46"/>
<circle cx="95.2" cy="90.2" r=".46"/>
<circle cx="87.6" cy="90.2" r=".46"/>
<circle cx="74.9" cy="86.4" r=".46"/>
<circle cx="69.8" cy="86.4" r=".46"/>
<circle cx="62.2" cy="86.4" r=".46"/>
<circle cx="40.6" cy="100.3" r=".46"/>
<circle cx="125.7" cy="110.5" r=".46"/>
<circle cx="92.7" cy="184.2" r=".46"/>
<circle cx="127" cy="168.9" r=".46"/>
<circle cx="41.9" cy="34.3" r=".46"/>
<circle cx="53.3" cy="34.3" r=".46"/>
<circle cx="57.1" cy="34.3" r=".46"/>
<circle cx="57.1" cy="49.5" r=".46"/>
<circle cx="53.3" cy="49.5" r=".46"/>
<circle cx="125.7" cy="115.6" r=".46"/>
<circle cx="115.6" cy="76.2" r=".46"/>
<circle cx="167.6" cy="29.2" r=".46"/>
<circle cx="115.6" cy="68.6" r=".46"/>
<circle cx="176.5" cy="39.4" r=".46"/>
<circle cx="167.6" cy="24.1" r=".46"/>
<circle cx="195.6" cy="31.8" r=".46"/>
<circle cx="232.4" cy="148.6" r=".46"/>
<circle cx="232.4" cy="141" r=".46"/>
<circle cx="237.5" cy="141" r=".46"/>
<circle cx="237.5" cy="148.6" r=".46"/>
<circle cx="268" cy="31.8" r=".46"/>
<circle cx="257.8" cy="41.9" r=".46"/>
<circle cx="226.1" cy="31.8" r=".46"/>
<circle cx="251.5" cy="41.9" r=".46"/>
<circle cx="208.3" cy="39.4" r=".46"/>
<circle cx="208.3" cy="31.8" r=".46"/>
<circle cx="213.4" cy="39.4" r=".46"/>
<circle cx="213.4" cy="31.8" r=".46"/>
<circle cx="229.9" cy="31.8" r=".46"/>
<circle cx="233.7" cy="31.8" r=".46"/>
<circle cx="177.8" cy="144.8" r=".46"/>
<circle cx="177.8" cy="138.4" r=".46"/>
</g>
<g font-size="3.5" fill="#0000c2">
<text x="17.4" y="55.7">POWER</text>
<text x="146.5" y="55.2">VOLTAGE REGULATION</text>
<text x="163.8" y="160.6">IO</text>
<text x="18" y="192.7">STM32</text>
</g>
<g font-size="2.8" fill="#840000">
<text x="178" y="190.9">Title:</text>
<text x="187.7" y="190.9">I3ESC</text>
</g>
<g font-size="2.1" fill="#840000">
<text x="178" y="184">Sheet:</text>
<text x="178" y="181.2">AlfredoSystems</text>
<text x="178" y="186.7">File:</text>
<text x="184.1" y="186.7">I3ESC.kicad_sch</text>
<text x="178" y="196.9">KiCad</text>
<text x="178" y="194.1">Size:</text>
<text x="184.7" y="194.1">A4</text>
<text x="185.7" y="196.9">E.D.A.</text>
<text x="193.3" y="196.9">8.0.2</text>
<text x="200" y="194.1">Date:</text>
<text x="207" y="194.1">2024-09-07</text>
<text x="263" y="194.3">Rev:</text>
<text x="263" y="196.9">Id:</text>
<text x="267.1" y="196.9">1/10</text>
</g>
<g font-size="1.8" fill="#840000">
<text x="35" y="11.9">1</text>
<text x="85" y="11.9">2</text>
<text x="135" y="11.9">3</text>
<text x="185" y="11.9">4</text>
<text x="235" y="11.9">5</text>
<text x="285" y="11.9">6</text>
<text x="10.3" y="35.9">A</text>
<text x="285.3" y="35.9">A</text>
<text x="192.8" y="77.2">SWCLK</text>
<text x="193.2" y="82.2">SWDIO</text>
<text x="237.4" y="82.2">SDA</text>
<text x="237.4" y="79.7">SCL</text>
<text x="10.3" y="85.9">B</text>
<text x="285.3" y="85.9">B</text>
<text x="111.9" y="98.7">OPAMP1_V+</text>
<text x="111.9" y="96.2">sVLT_1B</text>
<text x="127.2" y="100">TEMP_1</text>
<text x="111.9" y="106.4">sVLT_2A</text>
<text x="111.9" y="103.8">sVLT_1C</text>
<text x="127.2" y="102.6">OPAMP1_VOUT</text>
<text x="204.7" y="106.4">ENC_2A</text>
<text x="239" y="106.4">ENC_1A</text>
<text x="111.9" y="114">OPAMP2_V+</text>
<text x="111.9" y="108.9">sVLT_2B</text>
<text x="127.2" y="110.2">TEMP_FETS</text>
<text x="127.2" y="112.7">OPAMP2_VOUT</text>
<text x="204.5" y="108.9">ENC_2B</text>
<text x="204.5" y="111.4">ENC_2C</text>
<text x="204.7" y="114">TEMP_2</text>
<text x="238.8" y="111.4">ENC_1C</text>
<text x="238.8" y="108.9">ENC_1B</text>
<text x="239" y="114">TEMP_1</text>
<text x="57.7" y="116.7">15pF,</text>
<text x="65.9" y="119.1">sVLT_1A</text>
<text x="111.9" y="119.1">sVLT_VRAW</text>
<text x="127.2" y="115.3">TEMP_2</text>
<text x="127.2" y="117.8">OPAMP5_VOUT</text>
<text x="65.6" y="121.6">IN_H_1B</text>
<text x="65.6" y="124.1">IN_H_1C</text>
<text x="111.9" y="121.6">STM_LED1</text>
<text x="111.9" y="124.1">USB_D-</text>
<text x="65.6" y="131.8">IN_H_2B</text>
<text x="65.8" y="129.2">IN_H_2A</text>
<text x="65.9" y="126.7">IN_L_1C</text>
<text x="111.9" y="131.8">SWCLK</text>
<text x="111.9" y="129.2">SWDIO</text>
<text x="111.9" y="126.7">USB_D+</text>
<text x="10.3" y="135.9">C</text>
<text x="45.9" y="135.6">BOOT</text>
<text x="64" y="136.8">STM_LED2</text>
<text x="65.6" y="134.3">IN_H_2C</text>
<text x="111.9" y="134.3">SCL</text>
<text x="285.3" y="135.9">C</text>
<text x="65.9" y="141.9">IN_L_2B</text>
<text x="66.1" y="139.4">IN_L_2A</text>
<text x="111.9" y="139.4">OPAMP3_V+</text>
<text x="111.9" y="141.9">OPAMP3_VOUT</text>
<text x="200.8" y="139.4">STM_LED1</text>
<text x="238.9" y="141.9">sVLT_VRAW</text>
<text x="259.2" y="141.9">TEMP_FETS</text>
<text x="65.9" y="144.5">IN_L_2C</text>
<text x="66.1" y="147">IN_L_1A</text>
<text x="67.1" y="149.5">USER1</text>
<text x="111.9" y="144.5">sVLT_2C</text>
<text x="111.9" y="147">ENC_2A</text>
<text x="111.9" y="149.5">CC2</text>
<text x="200.8" y="145.7">STM_LED2</text>
<text x="66.1" y="154.6">ENC_1B</text>
<text x="66.3" y="152.1">ENC_1A</text>
<text x="111.9" y="152.1">ENC_2B</text>
<text x="111.9" y="154.6">CC1</text>
<text x="66.1" y="157.2">ENC_1C</text>
<text x="111.9" y="159.7">BOOT</text>
<text x="111.9" y="157.2">SDA</text>
<text x="111.9" y="162.2">IN_L_1B</text>
<text x="111.9" y="167.3">OPAMP6_VOUT</text>
<text x="111.9" y="164.8">ENC_2C</text>
<text x="45.9" y="168.6">USER1</text>
<text x="111.9" y="172.4">OPAMP4_V+</text>
<text x="128.4" y="168.6">OPAMP4_VOUT</text>
<text x="128.4" y="171.1">OPAMP6_V+</text>
<text x="111.9" y="177.5">IN_H_1A</text>
<text x="111.9" y="174.9">OPAMP5_V+</text>
<text x="10.3" y="185.9">D</text>
<text x="285.3" y="185.9">D</text>
<text x="35" y="199.9">1</text>
<text x="85" y="199.9">2</text>
<text x="135" y="199.9">3</text>
<text x="185" y="199.9">4</text>
<text x="235" y="199.9">5</text>
<text x="285" y="199.9">6</text>
</g>
<g font-size="1.8" fill="#006464">
<text x="17.8" y="19.6">IE-USB</text>
<text x="165.7" y="19.9">VCC</text>
<text x="170.4" y="23.7">SY8113BADC</text>
<text x="175.2" y="21.2">U1</text>
<text x="27.7" y="25">VUSB</text>
<text x="73.7" y="26">IE-QI-WIRELESS</text>
<text x="107.9" y="26">IE-PHASES</text>
<text x="177.4" y="29.8" transform="rotate(-90 177.4 29.8)">IN</text>
<text x="187.6" y="27.6">C900</text>
<text x="200.7" y="28.3">L1</text>
<text x="227.6" y="28.8">+5V</text>
<text x="237.1" y="29.3">SPX3819M5-L-3-3</text>
<text x="238.9" y="26.8">U3</text>
<text x="267.9" y="27.5">+3V3</text>
<text x="31.2" y="32.6">J10</text>
<text x="55.2" y="31.1">VCC</text>
<text x="154.2" y="35">2.2uF,</text>
<text x="159.6" y="32.7">C800</text>
<text x="161.2" y="35">50V</text>
<text x="171.2" y="30.1">EN</text>
<text x="177.4" y="35.8" transform="rotate(-90 177.4 35.8)">GND</text>
<text x="179.2" y="30.1">BS</text>
<text x="179.3" y="35.2">FB</text>
<text x="179.4" y="32.6">LX</text>
<text x="188.2" y="31.1">100nF,</text>
<text x="195.9" y="31.1">50V</text>
<text x="200.6" y="30.6">4.7uH</text>
<text x="201.5" y="35.3">C12</text>
<text x="215.1" y="35.3">R200</text>
<text x="221.4" y="34.4">C14</text>
<text x="239" y="32.6">IN</text>
<text x="239" y="35.2">EN</text>
<text x="244.8" y="32.6">OUT</text>
<text x="245.9" y="35.2">BP</text>
<text x="269.1" y="33.9">C13</text>
<text x="61" y="37.7">C18</text>
<text x="200.5" y="37.6">22pF</text>
<text x="215.1" y="37.6">100K</text>
<text x="220.1" y="39">2.2uF,</text>
<text x="227.1" y="39">10V</text>
<text x="244.7" y="39.1" transform="rotate(-90 244.7 39.1)">GND</text>
<text x="246" y="41.5">10nF,</text>
<text x="251" y="37.8">C11</text>
<text x="252.4" y="41.5">6.3V</text>
<text x="268.8" y="39">2.2uF,</text>
<text x="275.9" y="39">10V</text>
<text x="23.6" y="42.8">VIN_BARREL</text>
<text x="38.7" y="47.9">VIN_TERMINAL</text>
<text x="43.3" y="43.4">J7</text>
<text x="61" y="42.8">220uF</text>
<text x="174.6" y="44.6">GND</text>
<text x="215.1" y="42.9">R300</text>
<text x="215.1" y="45.2">13K</text>
<text x="224.2" y="44.6">GND</text>
<text x="249.6" y="47.2">GND</text>
<text x="211.5" y="52.2">GND</text>
<text x="55.1" y="54.2">GND</text>
<text x="80.3" y="65">+3V3</text>
<text x="73" y="70.7">C20</text>
<text x="86.3" y="70.7">C7</text>
<text x="99" y="70.7">C8</text>
<text x="111.7" y="70.7">C9</text>
<text x="122.5" y="70.7">C46</text>
<text x="208.3" y="70.7">U5</text>
<text x="218.3" y="70.7">+3V3</text>
<text x="71.2" y="75.5">2.2uF,</text>
<text x="78.2" y="75.5">10V</text>
<text x="83.3" y="75.5">100nF,</text>
<text x="91" y="75.5">50V</text>
<text x="96" y="75.5">100nF,</text>
<text x="103.7" y="75.5">50V</text>
<text x="108.7" y="75.5">100nF,</text>
<text x="116.4" y="75.5">50V 100nF,</text>
<text x="127.8" y="75.5">50V</text>
<text x="206.2" y="77.1">SDA</text>
<text x="207" y="73.3">Qwiic1</text>
<text x="211.7" y="77.1">3V3</text>
<text x="236.1" y="73.3">+3V3</text>
<text x="45.2" y="82.8">+3V3</text>
<text x="50.7" y="83.2">BLM15BX601SN1D</text>
<text x="50.7" y="81.1">FB1</text>
<text x="80.6" y="81.5">GND</text>
<text x="206.2" y="82.1">SCL</text>
<text x="211.3" y="82.1">GND</text>
<text x="250.2" y="79.6">Conn_SWD</text>
<text x="250.2" y="82.1">J13</text>
<text x="37.6" y="87.9">+3V3</text>
<text x="57.7" y="88.5">C21</text>
<text x="65.4" y="88.5">C22</text>
<text x="85.8" y="89.3">+3V3</text>
<text x="220.3" y="87.8">GND</text>
<text x="238.1" y="89.1">GND</text>
<text x="57.9" y="93.6">1uF</text>
<text x="64.1" y="93.6">10nF,</text>
<text x="70.5" y="93.6">6.3V</text>
<text x="39" y="96.6" transform="rotate(-90 39 96.6)">1K</text>
<text x="41.5" y="96.6" transform="rotate(-90 41.5 96.6)">R8</text>
<text x="57.5" y="99.2">GND</text>
<text x="78" y="96.1">VREF+</text>
<text x="78" y="101.2">PG10</text>
<text x="88.5" y="97.8" transform="rotate(-90 88.5 97.8)">VBAT</text>
<text x="91" y="97" transform="rotate(-90 91 97)">VDD</text>
<text x="93.6" y="97" transform="rotate(-90 93.6 97)">VDD</text>
<text x="96.1" y="97" transform="rotate(-90 96.1 97)">VDD</text>
<text x="98.7" y="97" transform="rotate(-90 98.7 97)">VDD</text>
<text x="101.2" y="98.1" transform="rotate(-90 101.2 98.1)">VDDA</text>
<text x="103.7" y="96.1">PA0</text>
<text x="103.7" y="98.7">PA1</text>
<text x="103.7" y="101.2">PA2</text>
<text x="211.3" y="98.7">+5V</text>
<text x="217.2" y="101.2">Encoder2</text>
<text x="245.6" y="98.7">+5V</text>
<text x="251.7" y="100.9">Encoder1</text>
<text x="31.9" y="102.2">RST</text>
<text x="32.2" y="104.2">TP3</text>
<text x="57" y="107.5">U8</text>
<text x="78" y="106.3">PF0</text>
<text x="103.7" y="103.7">PA3</text>
<text x="103.7" y="106.3">PA4</text>
<text x="220" y="103.7">J8</text>
<text x="254.8" y="104">J5</text>
<text x="43.7" y="110.1">GND</text>
<text x="45" y="113.3">C15</text>
<text x="62.9" y="113.3">C16</text>
<text x="78" y="113.9">PD2</text>
<text x="78" y="108.8">PF1</text>
<text x="103.7" y="108.8">PA5</text>
<text x="103.7" y="111.4">PA6</text>
<text x="103.7" y="113.9">PA7</text>
<text x="43.4" y="116.9">15pF,</text>
<text x="49.8" y="116.9">50V</text>
<text x="64.1" y="116.7">50V</text>
<text x="78" y="119">PC0</text>
<text x="103.7" y="116.4">PA8</text>
<text x="103.7" y="119">PA9</text>
<text x="36.3" y="120.9">+3V3</text>
<text x="51.3" y="120.2">GND</text>
<text x="78" y="124.1">PC2</text>
<text x="78" y="121.5">PC1</text>
<text x="102.5" y="121.5">PA10</text>
<text x="102.5" y="124.1">PA11</text>
<text x="211.3" y="121.5">GND</text>
<text x="245.6" y="121.5">GND</text>
<text x="27.8" y="128.6">boot-red</text>
<text x="33.5" y="131.7">SW2</text>
<text x="78" y="126.6">PC3</text>
<text x="78" y="129.1">PC4</text>
<text x="78" y="131.7">PC5</text>
<text x="102.5" y="126.6">PA12</text>
<text x="102.5" y="129.1">PA13</text>
<text x="102.5" y="131.7">PA14</text>
<text x="179.8" y="130.4">LED_Blue</text>
<text x="195.4" y="130.4">1K</text>
<text x="198.9" y="128.5">+3V3</text>
<text x="235.6" y="129.1">VCC</text>
<text x="254.8" y="129.8">+3V3</text>
<text x="78" y="134.2">PC6</text>
<text x="78" y="136.8">PC7</text>
<text x="102.5" y="134.2">PA15</text>
<text x="179.1" y="136.8">LED_Green</text>
<text x="187.3" y="134.2">D83</text>
<text x="192.9" y="132.9">R30</text>
<text x="195.4" y="136.8">1K</text>
<text x="239.4" y="136.8">R43</text>
<text x="259.6" y="136.9">R40</text>
<text x="37.7" y="138.6" transform="rotate(-90 37.7 138.6)">1K</text>
<text x="40.2" y="139.9" transform="rotate(-90 40.2 139.9)">R2</text>
<text x="40.9" y="141.8">100nF,</text>
<text x="47.6" y="138.5">C23</text>
<text x="48.5" y="141.8">50V</text>
<text x="78" y="139.3">PC8</text>
<text x="78" y="141.8">PC9</text>
<text x="103.5" y="139.3">PB0</text>
<text x="103.5" y="141.8">PB1</text>
<text x="180" y="143.1">LED_RED</text>
<text x="187.3" y="140.6">D84</text>
<text x="192.9" y="139.3">R31</text>
<text x="195.4" y="143.1">1K</text>
<text x="218.3" y="143.1">D42</text>
<text x="227.9" y="143.1">C42</text>
<text x="239.4" y="139.3">15K</text>
<text x="259.6" y="139.2">20K</text>
<text x="37.2" y="147.5">GND</text>
<text x="78" y="144.4">PC10</text>
<text x="78" y="146.9">PC11</text>
<text x="78" y="149.5">PC12</text>
<text x="103.5" y="144.4">PB2</text>
<text x="103.5" y="146.9">PB3</text>
<text x="103.5" y="149.5">PB4</text>
<text x="187.9" y="146.9">D7</text>
<text x="194.2" y="145.6">R5</text>
<text x="217.3" y="148.2">Z3V3</text>
<text x="223" y="148.2">100nF,</text>
<text x="230.7" y="148.2">50V</text>
<text x="239.4" y="144.4">R42</text>
<text x="239.4" y="146.9">2K2</text>
<text x="259.6" y="144.5">R41</text>
<text x="259.6" y="146.8">10K</text>
<text x="264.5" y="146.8">NTC</text>
<text x="36.3" y="153.9">+3V3</text>
<text x="78" y="152">PC13</text>
<text x="78" y="154.5">PC14</text>
<text x="103.5" y="152">PB5</text>
<text x="103.5" y="154.5">PB6</text>
<text x="175.6" y="153.8">GND</text>
<text x="235.3" y="153.8">GND</text>
<text x="255.9" y="153.8">GND</text>
<text x="25.5" y="161.6">user1-white</text>
<text x="78" y="157.1">PC15</text>
<text x="103.5" y="157.1">PB7</text>
<text x="103.5" y="159.6">PB8</text>
<text x="33.5" y="164.7">SW3</text>
<text x="102.3" y="164.7">PB10</text>
<text x="102.3" y="167.2">PB11</text>
<text x="103.5" y="162.2">PB9</text>
<text x="37.7" y="171.6" transform="rotate(-90 37.7 171.6)">1K</text>
<text x="47.6" y="171.6">C45</text>
<text x="102.3" y="169.8">PB12</text>
<text x="102.3" y="172.3">PB13</text>
<text x="40.2" y="174.1" transform="rotate(-90 40.2 174.1)">R67</text>
<text x="40.9" y="174.9">100nF,</text>
<text x="48.5" y="174.9">50V</text>
<text x="102.3" y="174.9">PB14</text>
<text x="102.3" y="177.4">PB15</text>
<text x="37.2" y="180.5">GND</text>
<text x="93.6" y="181.1" transform="rotate(-90 93.6 181.1)">VSS</text>
<text x="96.1" y="181.1" transform="rotate(-90 96.1 181.1)">VSSA</text>
<text x="97.5" y="185">U4</text>
<text x="88.3" y="189.4">GND</text>
<text x="97.5" y="187.6">STM32G474RETx</text>
</g>
<g font-size="1.8" fill="#a90000">
<text x="168.2" y="29">4</text>
<text x="176.3" y="26.1" transform="rotate(-90 176.3 26.1)">5</text>
<text x="183.4" y="29">1</text>
<text x="34.9" y="34">1</text>
<text x="183.4" y="34">3</text>
<text x="183.4" y="31.5">6</text>
<text x="236.8" y="31.5">1</text>
<text x="236.8" y="34">3</text>
<text x="249.5" y="34">4</text>
<text x="249.5" y="31.5">5</text>
<text x="34.9" y="39.1">2</text>
<text x="50.7" y="41.7">1</text>
<text x="176.3" y="38.8" transform="rotate(-90 176.3 38.8)">2</text>
<text x="243.6" y="41.3" transform="rotate(-90 243.6 41.3)">2</text>
<text x="50.7" y="44.2">2</text>
<text x="202.5" y="75.9">3</text>
<text x="217.7" y="75.9">2</text>
<text x="243.8" y="75.9">4</text>
<text x="202.5" y="81">4</text>
<text x="217.7" y="81">1</text>
<text x="243.8" y="83.6">1</text>
<text x="243.8" y="81">2</text>
<text x="243.8" y="78.5">3</text>
<text x="74.9" y="95">28</text>
<text x="87.4" y="92.1" transform="rotate(-90 87.4 92.1)">1</text>
<text x="89.9" y="92.8" transform="rotate(-90 89.9 92.8)">16</text>
<text x="92.5" y="92.8" transform="rotate(-90 92.5 92.8)">32</text>
<text x="95" y="92.8" transform="rotate(-90 95 92.8)">48</text>
<text x="97.5" y="92.8" transform="rotate(-90 97.5 92.8)">64</text>
<text x="100.1" y="92.8" transform="rotate(-90 100.1 92.8)">29</text>
<text x="107.9" y="95">12</text>
<text x="75.5" y="100.1">7</text>
<text x="107.9" y="97.5">13</text>
<text x="107.9" y="100.1">14</text>
<text x="75.5" y="105.2">5</text>
<text x="75.5" y="107.7">6</text>
<text x="107.9" y="102.6">17</text>
<text x="107.9" y="105.2">18</text>
<text x="107.9" y="107.7">19</text>
<text x="214.6" y="107.7">4</text>
<text x="214.6" y="105.2">5</text>
<text x="214.6" y="102.6">6</text>
<text x="248.8" y="107.7">4</text>
<text x="248.8" y="105.2">5</text>
<text x="248.8" y="102.6">6</text>
<text x="52" y="111.5">1</text>
<text x="55.6" y="108" transform="rotate(-90 55.6 108)">2</text>
<text x="58.3" y="111.5">3</text>
<text x="74.9" y="112.8">55</text>
<text x="107.9" y="110.2">20</text>
<text x="107.9" y="112.8">21</text>
<text x="214.6" y="112.8">2</text>
<text x="214.6" y="110.2">3</text>
<text x="248.8" y="112.8">2</text>
<text x="248.8" y="110.2">3</text>
<text x="55.6" y="116.9" transform="rotate(-90 55.6 116.9)">4</text>
<text x="75.5" y="117.9">8</text>
<text x="107.9" y="115.3">42</text>
<text x="107.9" y="117.9">43</text>
<text x="214.6" y="115.3">1</text>
<text x="248.8" y="115.3">1</text>
<text x="74.9" y="122.9">10</text>
<text x="74.9" y="125.5">11</text>
<text x="75.5" y="120.4">9</text>
<text x="107.9" y="120.4">44</text>
<text x="107.9" y="122.9">45</text>
<text x="107.9" y="125.5">46</text>
<text x="74.9" y="128">22</text>
<text x="74.9" y="130.6">23</text>
<text x="107.9" y="128">49</text>
<text x="107.9" y="130.6">50</text>
<text x="74.9" y="133.1">38</text>
<text x="74.9" y="135.6">39</text>
<text x="107.9" y="133.1">51</text>
<text x="74.9" y="138.2">40</text>
<text x="74.9" y="140.7">41</text>
<text x="74.9" y="143.3">52</text>
<text x="107.9" y="138.2">24</text>
<text x="107.9" y="140.7">25</text>
<text x="107.9" y="143.3">26</text>
<text x="74.9" y="145.8">53</text>
<text x="74.9" y="148.3">54</text>
<text x="107.9" y="145.8">56</text>
<text x="107.9" y="148.3">57</text>
<text x="75.5" y="150.9">2</text>
<text x="75.5" y="153.4">3</text>
<text x="75.5" y="156">4</text>
<text x="107.9" y="150.9">58</text>
<text x="107.9" y="153.4">59</text>
<text x="107.9" y="156">60</text>
<text x="107.9" y="158.5">61</text>
<text x="107.9" y="161">62</text>
<text x="107.9" y="163.6">30</text>
<text x="107.9" y="166.1">33</text>
<text x="107.9" y="168.7">34</text>
<text x="107.9" y="171.2">35</text>
<text x="107.9" y="173.7">36</text>
<text x="107.9" y="176.3">37</text>
<text x="92.5" y="184.2" transform="rotate(-90 92.5 184.2)">15</text>
<text x="95" y="184.2" transform="rotate(-90 95 184.2)">27</text>
</g>
<g font-size="1.8" fill="#725600">
<text x="17.8" y="30.3">File:</text>
<text x="23" y="30.3">IE-USB.kicad_sch</text>
<text x="73.7" y="41.7">File:</text>
<text x="78.9" y="41.7">IE-Qi-Wireless.kicad_sch</text>
<text x="107.9" y="41.7">File:</text>
<text x="113.2" y="41.7">IE-Phases.kicad_sch</text>
</g>
<g font-size="1.8" fill="#0000c2">
<text x="86.4" y="67.1">place</text>
<text x="92.7" y="67.1">next</text>
<text x="97.8" y="67.1">to</text>
<text x="100.9" y="67.1">VDD pins</text>
<text x="86.9" y="79">2.2uF</text>
<text x="93.3" y="79">for</text>
<text x="97.1" y="79">VDD32</text>
</g>
</svg>
